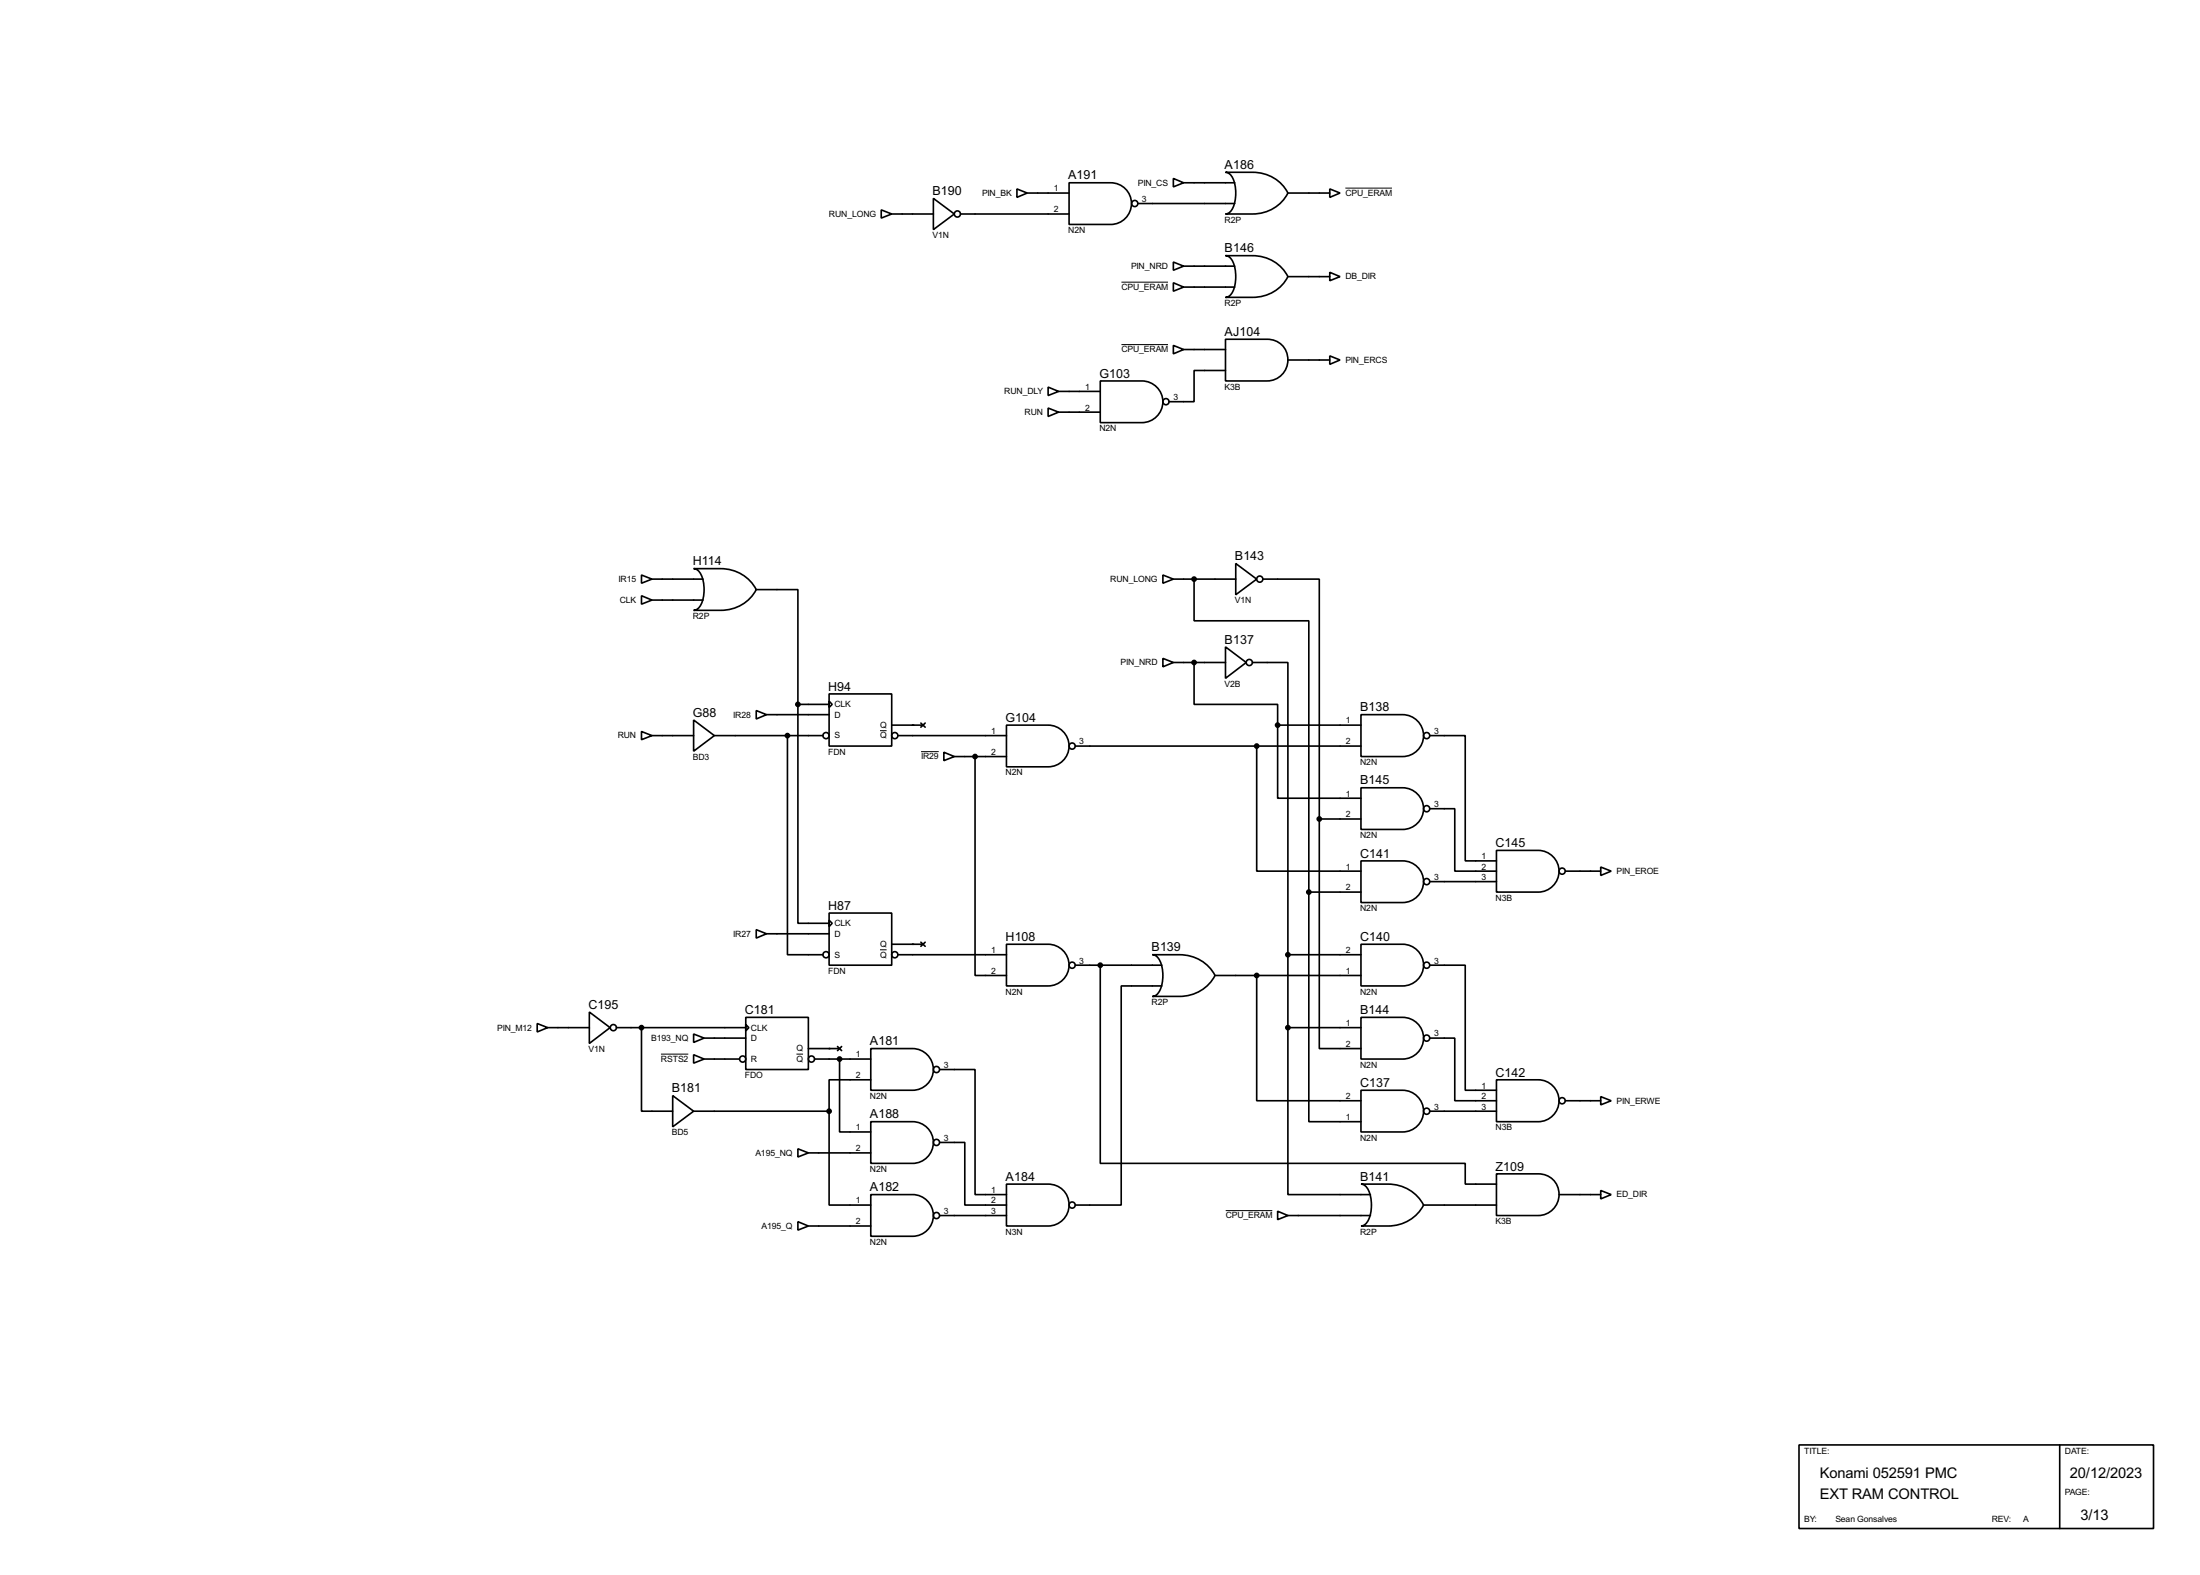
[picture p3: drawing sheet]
<svg xmlns="http://www.w3.org/2000/svg" width="536mm" height="383mm" viewBox="0 0 536 383" stroke-linecap="round" stroke-linejoin="round" font-family="sans-serif">
<g fill="none" stroke="#000" stroke-width=".4">
<path d="M214.7 51.1l2.5 1-2.5 1zM217.2 52.1h10.2M227.4 48.3l5.1 3.8-5.1 3.8zM234 52.1h26.4M247.7 46l2.5 1-2.5 1.1zM250.2 47h10.2M260.4 44.5h10.2a5.1 5.1 0 0 1 5 5.1 5.1 5.1 0 0 1-5 5.1h-10.2zM277.2 49.6h23.6M285.8 43.5l2.5 1-2.5 1zM288.3 44.5h12.5M298.5 42h6.6a9.4 9.4 0 0 1 8.6 5 9.5 9.5 0 0 1-8.6 5.1h-6.6a3.2 3.2 0 0 0 2.3-3.1 7.8 7.8 0 0 0-1.3-6.6zM313.7 47h10.2"/>
<path d="M323.9 46l2.5 1-2.5 1.1zM285.8 63.8l2.5 1-2.5 1zM285.8 68.9l2.5 1-2.5 1zM288.3 64.8h12.5M288.3 69.9h12.5M298.5 62.3h6.6a9.5 9.5 0 0 1 8.6 5.1 9.4 9.4 0 0 1-8.6 5h-6.6a3.1 3.1 0 0 0 2.3-3.1 7.9 7.9 0 0 0-1.3-6.6zM313.7 67.4h10.2M323.9 66.3l2.5 1.1-2.5 1zM255.3 94.3l2.6 1-2.6 1zM255.3 99.4l2.6 1-2.6 1zM257.9 95.3h10.1M268 92.8h10.2a5.1 5.1 0 0 1 5.1 5 5.1 5.1 0 0 1-5.1 5.1h-10.2z"/>
<path d="M285.8 84.1l2.5 1-2.5 1.1zM288.3 85.1h10.2M298.5 82.6h10.2a5.1 5.1 0 0 1 5 5.1 5.1 5.1 0 0 1-5 5.1h-10.2zM298.5 90.2h-7.6v7.6h-6.1M313.7 87.7h10.2M323.9 86.7l2.5 1-2.5 1zM257.9 100.4h10.1M169 138.5h6.6a9.6 9.6 0 0 1 8.6 5.1 9.6 9.6 0 0 1-8.6 5h-6.6a3.2 3.2 0 0 0 2.3-3.1 7.7 7.7 0 0 0-1.3-6.6zM301 137.2l5.1 3.8-5.1 3.8zM156.3 140l2.5 1-2.5 1zM156.3 145.1l2.5 1-2.5 1zM158.8 141h12.5"/>
<path d="M158.8 146.1h12.5M184.2 143.6h10.2v27.9M283.3 140l2.5 1-2.5 1zM285.8 141h15.2M290.9 141v10.2h27.9v66M298.5 157.5l5.1 3.8-5.1 3.9zM307.6 141h13.8v58.4M156.3 178.1l2.5 1-2.5 1zM158.8 179.1h10.2M169 175.3l5 3.8-5 3.8zM174 179.1h26.5M184.2 173l2.5 1-2.5 1.1z"/>
<path d="M186.7 174h15.3M191.8 179.1v53.4h8.7M194.4 171.5v53.3h7.6M194.4 171.5h7.6M202 169h15.2v12.7h-15.2zM202 170.7l.7 .8-.7 .8zM217.2 176.6h7.6M218.7 179.1h26.5M224.3 176.1l1.1 1M225.4 176.1l-1.1 1M245.2 176.6h10.1a5.1 5.1 0 0 1 5.1 5 5.1 5.1 0 0 1-5.1 5.1h-10.1zM283.3 160.3l2.5 1-2.5 1.1z"/>
<path d="M285.8 161.3h12.7M290.9 161.3v10.2h20.3v5.1M305.1 161.3h8.6v71.2M311.2 176.6v17.8h20.3M311.2 176.6h20.3M331.5 174h10.2a5.1 5.1 0 0 1 5.1 5.1 5.1 5.1 0 0 1-5.1 5.1h-10.2zM348.3 179.1h8.6v30.5h7.6M229.9 183.2l2.6 1-2.6 1zM232.5 184.2h12.7M237.5 184.2v53.3h7.7M261.9 181.7h69.6M306.1 181.7v30.4h25.4"/>
<path d="M321.4 199.4v55.9h10.1M321.4 199.4h10.1M331.5 191.8h10.2a5.1 5.1 0 0 1 5.1 5.1 5.1 5.1 0 0 1-5.1 5.1h-10.2zM348.3 196.9h6.1v15.2h10.1M318.8 217.2v55.9h12.7M318.8 217.2h12.7M331.5 209.6h10.2a5.1 5.1 0 0 1 5.1 5.1 5.1 5.1 0 0 1-5.1 5.1h-10.2zM348.3 214.7h16.2M364.5 207.1h10.2a5.1 5.1 0 0 1 5.1 5 5.1 5.1 0 0 1-5.1 5.1h-10.2zM381.3 212.1h8.6M389.9 211.1l2.6 1-2.6 1.1zM184.2 226.4l2.5 1-2.5 1z"/>
<path d="M186.7 227.4h15.3M202 222.3h15.2v12.7h-15.2zM202 224.1l.7 .7-.7 .8zM217.2 229.9h7.6M218.7 232.5h26.5M224.3 229.4l1.1 1M225.4 229.4l-1.1 1M245.2 229.9h10.1a5.1 5.1 0 0 1 5.1 5.1 5.1 5.1 0 0 1-5.1 5.1h-10.1zM261.9 235h21.1M268 235v48.3h88.9v5h7.6M280.7 232.5h6.6a9.6 9.6 0 0 1 8.7 5 9.6 9.6 0 0 1-8.7 5.1h-6.6a3.2 3.2 0 0 0 2.4-3.1 7.6 7.6 0 0 0-1.4-6.6zM296 237.5h35.5"/>
<path d="M306.1 237.5v30.5h25.4M313.7 232.5v17.7M313.7 232.5h17.8M331.5 229.9h10.2a5.1 5.1 0 0 1 5.1 5.1 5.1 5.1 0 0 1-5.1 5.1h-10.2zM348.3 235h8.6v30.5h7.6M130.9 249.2l2.5 1-2.5 1.1zM133.4 250.2h10.2M143.6 246.4l5 3.8-5 3.9zM150.2 250.2h31.5M156.3 250.2v20.4h7.6M169 256.8l2.5 1.1-2.5 1zM169 251.8l2.5 1-2.5 1z"/>
<path d="M171.5 257.9h8.6M171.5 252.8h10.2M181.7 247.7h15.2v12.7h-15.2zM181.7 249.5l.7 .7-.7 .8zM196.9 255.3h7.6M198.4 257.9h13.7M204 254.8l1 1M204.5 257.9v17.7h7.6M205 254.8l-1 1M212.1 255.3h10.2a5.1 5.1 0 0 1 5.1 5.1 5.1 5.1 0 0 1-5.1 5.1h-10.2zM283 240.1h-9.9v53.3h-11.2M313.7 250.2v40.7h20.1"/>
<path d="M313.7 250.2h17.8M331.5 247.7h10.2a5.1 5.1 0 0 1 5.1 5.1 5.1 5.1 0 0 1-5.1 5.1h-10.2zM348.3 252.8h6.1v15.2h10.1M163.9 266.8l5.1 3.8-5.1 3.8zM169 270.6h33M194.4 279.7l2.5 1-2.5 1zM202 270.6v22.8h10.1M212.1 273.1h10.2a5.1 5.1 0 0 1 5.1 5.1 5.1 5.1 0 0 1-5.1 5.1h-10.2zM212.1 262.9h-10.1v7.7M228.9 260.4h8.6v30.5h7.7M228.9 278.2h6.1v15.2h10.2M331.5 265.5h10.2a5.1 5.1 0 0 1 5.1 5 5.1 5.1 0 0 1-5.1 5.1h-10.2z"/>
<path d="M348.3 270.6h16.2M364.5 262.9h10.2a5.1 5.1 0 0 1 5.1 5.1 5.1 5.1 0 0 1-5.1 5.1h-10.2zM381.3 268h8.6M389.9 267l2.6 1-2.6 1zM194.4 297.5l2.5 1-2.5 1zM196.9 298.5h15.2M196.9 280.7h15.2M212.1 290.9h10.2a5.1 5.1 0 0 1 5.1 5 5.1 5.1 0 0 1-5.1 5.1h-10.2zM228.9 296h16.3M245.2 288.3h10.1a5.1 5.1 0 0 1 5.1 5.1 5.1 5.1 0 0 1-5.1 5.1h-10.1zM311.2 294.9l2.5 1.1-2.5 1zM313.7 296h20.1"/>
<path d="M331.5 288.3h6.6a9.6 9.6 0 0 1 8.7 5.1 9.6 9.6 0 0 1-8.7 5.1h-6.6a3.2 3.2 0 0 0 2.4-3.1 7.7 7.7 0 0 0-1.4-6.7zM346.8 293.4h17.7M364.5 285.8h10.2a5.1 5.1 0 0 1 5.1 5.1 5.1 5.1 0 0 1-5.1 5.1h-10.2zM379.8 290.9h10.1M389.9 289.9l2.6 1-2.6 1zM438.2 351.8h86.4v20.4h-86.4zM501.7 351.8v20.4"/>
<circle cx="233.2" cy="52.1" r=".75"/>
<circle cx="276.4" cy="49.6" r=".75"/>
<circle cx="284" cy="97.8" r=".75"/>
<circle cx="306.8" cy="141" r=".75"/>
<circle cx="201.2" cy="179.1" r=".75"/>
<circle cx="217.9" cy="179.1" r=".75"/>
<circle cx="304.3" cy="161.3" r=".75"/>
<circle cx="347.5" cy="179.1" r=".75"/>
<circle cx="261.1" cy="181.7" r=".75"/>
<circle cx="347.5" cy="196.9" r=".75"/>
<circle cx="347.5" cy="214.7" r=".75"/>
<circle cx="380.5" cy="212.1" r=".75"/>
<circle cx="201.2" cy="232.5" r=".75"/>
<circle cx="217.9" cy="232.5" r=".75"/>
<circle cx="261.1" cy="235" r=".75"/>
<circle cx="347.5" cy="235" r=".75"/>
<circle cx="149.4" cy="250.2" r=".75"/>
<circle cx="180.9" cy="257.9" r=".75"/>
<circle cx="197.6" cy="257.9" r=".75"/>
<circle cx="347.5" cy="252.8" r=".75"/>
<circle cx="228.1" cy="278.2" r=".75"/>
<circle cx="228.1" cy="260.4" r=".75"/>
<circle cx="347.5" cy="270.6" r=".75"/>
<circle cx="380.5" cy="268" r=".75"/>
<circle cx="228.1" cy="296" r=".75"/>
<circle cx="261.1" cy="293.4" r=".75"/>
</g>
<g fill="#000">
<circle cx="222.3" cy="176.6" r=".2"/>
<circle cx="222.3" cy="229.9" r=".2"/>
<circle cx="202" cy="255.3" r=".2"/>
</g>
<g fill="#000" stroke="#000" stroke-width=".4">
<circle cx="290.8" cy="141" r=".5"/>
<circle cx="191.8" cy="179.1" r=".5"/>
<circle cx="194.3" cy="171.5" r=".5"/>
<circle cx="290.8" cy="161.3" r=".5"/>
<circle cx="311.2" cy="176.6" r=".5"/>
<circle cx="237.5" cy="184.2" r=".5"/>
<circle cx="306.1" cy="181.7" r=".5"/>
<circle cx="321.3" cy="199.4" r=".5"/>
<circle cx="318.8" cy="217.2" r=".5"/>
<circle cx="268" cy="235" r=".5"/>
<circle cx="306.1" cy="237.5" r=".5"/>
<circle cx="313.7" cy="232.5" r=".5"/>
<circle cx="156.2" cy="250.2" r=".5"/>
<circle cx="204.5" cy="257.9" r=".5"/>
<circle cx="313.7" cy="250.2" r=".5"/>
<circle cx="201.9" cy="270.6" r=".5"/>
</g>
<path d="M327.7 45.8h11.4M273.2 68.7h11.3M273.2 83.9h11.3M214.4 177.9h1.6M224.4 183h4.3M214.4 231.3h1.6M161 256.7h6.7M194 256.7h1.6M298.6 294.8h11.3" fill="none" stroke="#000" stroke-width=".24"/>
<g font-size="4">
<text x="443.3" y="360">Konami 052591 PMC</text>
<text x="504.2" y="360">20/12/2023</text>
<text x="443.3" y="365.1">EXT RAM CONTROL</text>
<text x="506.8" y="370.1">3/13</text>
</g>
<g font-size="3.4">
<text x="298.3" y="41.2">A186</text>
<text x="227.2" y="47.5">B190</text>
<text x="260.2" y="43.7">A191</text>
<text x="298.3" y="61.4">B146</text>
<text x="298.3" y="81.8">AJ104</text>
<text x="267.8" y="92">G103</text>
<text x="168.8" y="137.6">H114</text>
<text x="300.8" y="136.4">B143</text>
<text x="298.3" y="156.7">B137</text>
<text x="201.8" y="168.2">H94</text>
<text x="331.3" y="173.2">B138</text>
<text x="168.8" y="174.5">G88</text>
<text x="245" y="175.7">G104</text>
<text x="331.3" y="191">B145</text>
<text x="331.3" y="208.8">C141</text>
<text x="364.3" y="206.3">C145</text>
<text x="201.8" y="221.5">H87</text>
<text x="245" y="229.1">H108</text>
<text x="280.5" y="231.7">B139</text>
<text x="331.3" y="229.1">C140</text>
<text x="143.4" y="245.6">C195</text>
<text x="181.5" y="246.9">C181</text>
<text x="331.3" y="246.9">B144</text>
<text x="211.9" y="254.5">A181</text>
<text x="364.3" y="262.1">C142</text>
<text x="163.7" y="266">B181</text>
<text x="331.3" y="264.7">C137</text>
<text x="211.9" y="272.3">A188</text>
<text x="245" y="287.5">A184</text>
<text x="331.3" y="287.5">B141</text>
<text x="364.3" y="285">Z109</text>
<text x="211.9" y="290.1">A182</text>
</g>
<g font-size="2.4">
<text x="239.2" y="47.7">PIN_BK</text>
<text x="256.7" y="46.6">1</text>
<text x="277.2" y="45.2">PIN_CS</text>
<text x="327.7" y="47.7">CPU_ERAM</text>
<text x="201.9" y="52.8">RUN_LONG</text>
<text x="256.7" y="51.7">2</text>
<text x="278.2" y="49.2">3</text>
<text x="227.2" y="58">V1N</text>
<text x="260.2" y="56.8">N2N</text>
<text x="298.3" y="54.2">R2P</text>
<text x="275.5" y="65.5">PIN_NRD</text>
<text x="273.2" y="70.6">CPU_ERAM</text>
<text x="327.7" y="68.1">DB_DIR</text>
<text x="298.3" y="74.5">R2P</text>
<text x="273.2" y="85.8">CPU_ERAM</text>
<text x="327.7" y="88.4">PIN_ERCS</text>
<text x="244.6" y="96">RUN_DLY</text>
<text x="264.3" y="94.9">1</text>
<text x="298.3" y="94.9">K3B</text>
<text x="249.6" y="101">RUN</text>
<text x="264.3" y="100">2</text>
<text x="285.8" y="97.4">3</text>
<text x="267.8" y="105">N2N</text>
<text x="150.7" y="141.7">IR15</text>
<text x="270.5" y="141.7">RUN_LONG</text>
<text x="151" y="146.8">CLK</text>
<text x="300.8" y="146.9">V1N</text>
<text x="168.8" y="150.7">R2P</text>
<text x="273" y="162">PIN_NRD</text>
<text x="298.3" y="167.2">V2B</text>
<text x="203.3" y="172.2">CLK</text>
<text x="150.5" y="179.8">RUN</text>
<text x="178.6" y="174.7">IR28</text>
<text x="203.3" y="174.7">D</text>
<text x="203.3" y="179.8">S</text>
<text x="214.4" y="177.3">Q</text>
<text x="214.4" y="179.8">Q</text>
<text x="241.5" y="178.7">1</text>
<text x="327.8" y="176.2">1</text>
<text x="349.3" y="178.7">3</text>
<text x="168.8" y="185">BD3</text>
<text x="201.8" y="183.8">FDN</text>
<text x="224.4" y="184.9">IR29</text>
<text x="241.5" y="183.8">2</text>
<text x="262.9" y="181.3">3</text>
<text x="327.8" y="181.3">2</text>
<text x="245" y="188.8">N2N</text>
<text x="331.3" y="186.3">N2N</text>
<text x="327.8" y="194">1</text>
<text x="349.3" y="196.5">3</text>
<text x="327.8" y="199">2</text>
<text x="331.3" y="204.1">N2N</text>
<text x="360.9" y="209.2">1</text>
<text x="327.8" y="211.7">1</text>
<text x="349.3" y="214.3">3</text>
<text x="360.9" y="211.7">2</text>
<text x="360.9" y="214.3">3</text>
<text x="393.8" y="212.8">PIN_EROE</text>
<text x="327.8" y="216.8">2</text>
<text x="331.3" y="221.9">N2N</text>
<text x="364.3" y="219.3">N3B</text>
<text x="203.3" y="225.5">CLK</text>
<text x="178.6" y="228.1">IR27</text>
<text x="203.3" y="228.1">D</text>
<text x="203.3" y="233.2">S</text>
<text x="214.4" y="230.6">Q</text>
<text x="214.4" y="233.2">Q</text>
<text x="241.5" y="232.1">1</text>
<text x="327.8" y="232.1">2</text>
<text x="201.8" y="237.1">FDN</text>
<text x="241.5" y="237.1">2</text>
<text x="262.9" y="234.6">3</text>
<text x="327.8" y="237.1">1</text>
<text x="349.3" y="234.6">3</text>
<text x="245" y="242.2">N2N</text>
<text x="280.5" y="244.7">R2P</text>
<text x="331.3" y="242.2">N2N</text>
<text x="121.1" y="250.9">PIN_M12</text>
<text x="182.9" y="250.9">CLK</text>
<text x="327.8" y="249.8">1</text>
<text x="143.4" y="256.2">V1N</text>
<text x="158.6" y="253.5">B193_NQ</text>
<text x="182.9" y="253.5">D</text>
<text x="194" y="256">Q</text>
<text x="208.5" y="257.5">1</text>
<text x="327.8" y="254.9">2</text>
<text x="349.3" y="252.4">3</text>
<text x="161" y="258.6">RSTS2</text>
<text x="181.5" y="262.5">FDO</text>
<text x="182.9" y="258.6">R</text>
<text x="194" y="258.6">Q</text>
<text x="208.5" y="262.5">2</text>
<text x="229.9" y="260">3</text>
<text x="331.3" y="260">N2N</text>
<text x="211.9" y="267.6">N2N</text>
<text x="327.8" y="267.6">2</text>
<text x="360.9" y="265.1">1</text>
<text x="360.9" y="267.6">2</text>
<text x="393.8" y="268.7">PIN_ERWE</text>
<text x="208.5" y="275.2">1</text>
<text x="327.8" y="272.7">1</text>
<text x="349.3" y="270.2">3</text>
<text x="360.9" y="270.2">3</text>
<text x="364.3" y="275.2">N3B</text>
<text x="163.7" y="276.5">BD5</text>
<text x="184" y="281.4">A195_NQ</text>
<text x="208.5" y="280.3">2</text>
<text x="229.9" y="277.8">3</text>
<text x="331.3" y="277.7">N2N</text>
<text x="211.9" y="285.4">N2N</text>
<text x="208.5" y="293">1</text>
<text x="241.5" y="290.5">1</text>
<text x="241.5" y="293">2</text>
<text x="393.8" y="291.6">ED_DIR</text>
<text x="185.5" y="299.2">A195_Q</text>
<text x="208.5" y="298.1">2</text>
<text x="229.9" y="295.6">3</text>
<text x="241.5" y="295.6">3</text>
<text x="298.6" y="296.7">CPU_ERAM</text>
<text x="364.3" y="298.1">K3B</text>
<text x="211.9" y="303.1">N2N</text>
<text x="245" y="300.6">N3N</text>
<text x="331.3" y="300.6">R2P</text>
<text x="439.5" y="354">TITLE:</text>
<text x="503" y="354">DATE:</text>
<text x="503" y="364.1">PAGE:</text>
<text x="439.5" y="370.4">BY:</text>
<text x="447.1" y="370.4">Sean Gonsalves</text>
<text x="485.2" y="370.4">REV:</text>
<text x="492.8" y="370.4">A</text>
</g>
</svg>
